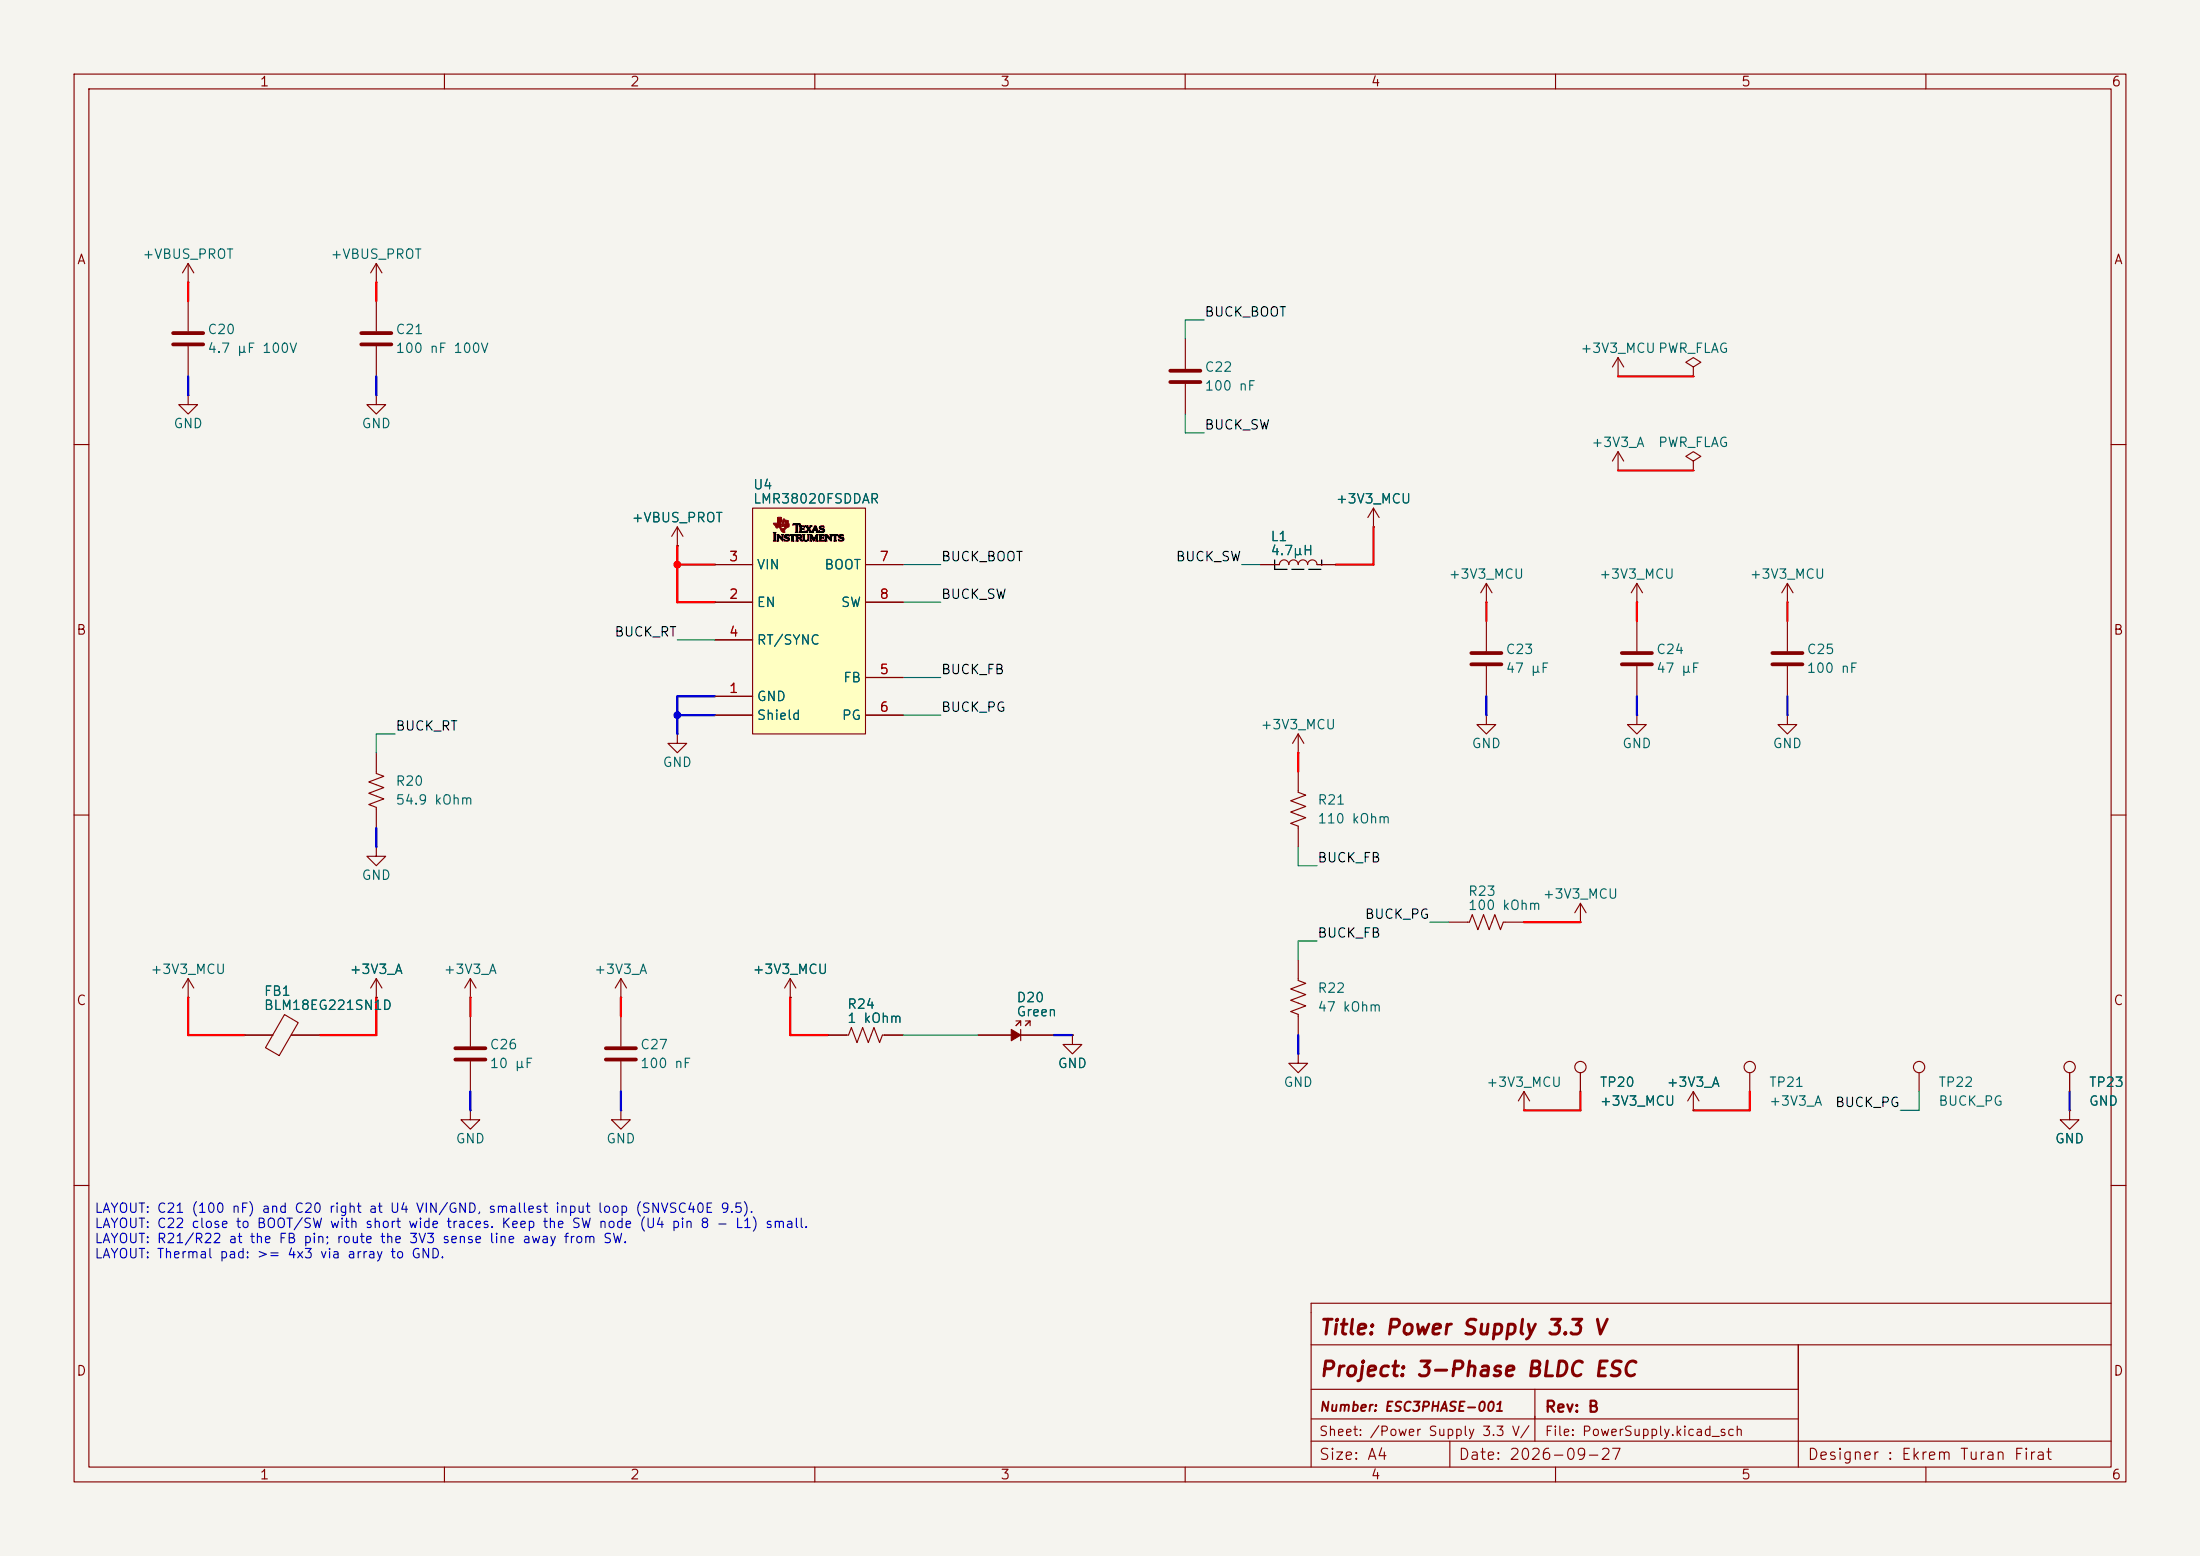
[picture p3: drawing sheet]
<svg xmlns="http://www.w3.org/2000/svg" width="297mm" height="210mm" viewBox="0 0 297 210" stroke-linecap="round" stroke-linejoin="round" font-family="sans-serif">
<path d="M0 0h297v210h-297z" fill="#f5f4ef" stroke="#f5f4ef" stroke-width=".14"/>
<g fill="none" stroke="#840000" stroke-width=".15">
<path d="M10 10h277v190h-277zM12 12h273v186h-273zM60 10v2M110 10v2M160 10v2M210 10v2M260 10v2M50.8 38.1h.1M50.8 35.6l-.8 1.2M50.8 35.6l.8 1.2M50.8 35.6v2.5M50.8 53.3v1.3h1.3l-1.3 1.3-1.3-1.3h1.3"/>
<path d="M50.8 53.3h.1M50.8 40.6v4.1M50.8 46.7v4.1M160 45.7v4.1M160 51.8v4.1M218.4 50.8h.1M218.4 48.3v2.5M218.4 48.3l-.7 1.2M218.4 48.3l.8 1.2M228.6 49.5l1-.6-1-.6-1 .6 1 .6v1.3M228.6 50.8h.1M10 60h2"/>
<path d="M91.4 73.7h.1M91.4 71.1l-.7 1.3M91.4 71.1l.8 1.3M91.4 71.1v2.6M170.2 76.2h2.5a.64 .64 0 0 1 .7-.6 .64 .64 0 0 1 .6 .6 .64 .64 0 0 1 .6-.6 .64 .64 0 0 1 .7 .6 .64 .64 0 0 1 .6-.6 .64 .64 0 0 1 .6 .6 .64 .64 0 0 1 .7-.6 .64 .64 0 0 1 .6 .6h2.5M185.4 71.1h.1M185.4 68.6l-.7 1.3M185.4 68.6l.8 1.3M185.4 68.6v2.5M200.7 78.7l-.8 1.3M200.7 78.7l.7 1.3M200.7 78.7v2.6"/>
<path d="M218.4 63.5h.1M218.4 61l-.7 1.2M218.4 61l.8 1.2M218.4 61v2.5M221 78.7l-.8 1.3M221 78.7l.7 1.3M221 78.7v2.6M228.6 62.2l1-.6-1-.6-1 .6 1 .6v1.3M228.6 63.5h.1M241.3 78.7v2.6M241.3 78.7l-.8 1.3M241.3 78.7l.8 1.3"/>
<path d="M285 60h2M91.4 99.1v1.2h1.3l-1.3 1.3-1.2-1.3h1.2M91.4 99.1h.1M175.3 99.1v2.5M175.3 99.1l-.8 1.2M175.3 99.1l.7 1.2M200.7 96.5v1.3h1.2l-1.2 1.3-1.3-1.3h1.3M200.7 96.5h.1M200.7 81.3h.1M200.7 83.8v4.1M200.7 89.9v4.1M221 81.3h.1"/>
<path d="M221 96.5v1.3h1.2l-1.2 1.3-1.3-1.3h1.3M221 96.5h.1M221 83.8v4.1M221 89.9v4.1M241.3 96.5v1.3h1.3l-1.3 1.3-1.3-1.3h1.3M241.3 96.5h.1M241.3 81.3h.1M241.3 83.8v4.1M241.3 89.9v4.1M10 110h2M50.8 101.6v2.8l1 .4-2 .7 2 .8-2 .8 2 .7-2 .8 1 .4v2.8M50.8 114.3v1.3h1.3l-1.3 1.2-1.3-1.2h1.3"/>
<path d="M50.8 114.3h.1M175.3 104.1v2.8l1 .4-2.1 .8 2.1 .7-2.1 .8 2.1 .8-2.1 .7 1.1 .4v2.8M175.3 101.6h.1M285 110h2M25.4 134.6h.1M25.4 132.1l-.8 1.3M25.4 132.1l.8 1.3M25.4 132.1v2.5M33 139.7h3.8M38.4 136.9l1.9 1.1-2.6 4.5-1.9-1.1zM39.3 139.7h3.9M50.8 134.6h.1"/>
<path d="M50.8 132.1v2.5M50.8 132.1l-.8 1.3M50.8 132.1l.8 1.3M63.5 134.6h.1M63.5 132.1v2.5M63.5 137.2v4M63.5 132.1l-.8 1.3M63.5 132.1l.8 1.3M83.8 134.6h.1M83.8 132.1v2.5M83.8 137.2v4M83.8 132.1l-.7 1.3"/>
<path d="M83.8 132.1l.8 1.3M106.7 134.6h.1M106.7 132.1l-.8 1.3M106.7 132.1l.7 1.3M106.7 132.1v2.5M111.8 139.7h2.8l.3-1 .8 2 .8-2 .7 2 .8-2 .7 2 .4-1h2.8M132.1 139.7h4.4M137.2 137.8h.6l-.6 .6 .6-.6v.6M137.8 139.7h4.4M137.8 138.9v1.6M138.4 137.8h.7l-.7 .6 .7-.6v.6M144.8 139.7v1.3h1.2l-1.2 1.2-1.3-1.2h1.3"/>
<path d="M144.8 139.7h.1M175.3 129.5v2.8l1 .4-2.1 .8 2.1 .7-2.1 .8 2.1 .8-2.1 .7 1.1 .4v2.8M195.6 124.5h2.8l.4-1.1 .7 2.1 .8-2.1 .7 2.1 .8-2.1 .8 2.1 .3-1h2.8M213.4 124.5h.1M213.4 121.9l-.8 1.3M213.4 121.9l.7 1.3M213.4 121.9v2.6M63.5 149.9v1.2h1.3l-1.3 1.3-1.3-1.3h1.3M63.5 149.9h.1M63.5 143.3v4M83.8 149.9v1.2h1.3l-1.3 1.3-1.3-1.3h1.3M83.8 149.9h.1"/>
<path d="M83.8 143.3v4M175.3 142.2v1.3h1.2l-1.2 1.3-1.3-1.3h1.3M175.3 142.2h.1M205.7 149.9h.1M205.7 147.3l-.7 1.3M205.7 147.3l.8 1.3M205.7 147.3v2.6M213.4 144.8v2.5M228.6 149.9h.1M228.6 147.3l-.8 1.3M228.6 147.3l.8 1.3M228.6 147.3v2.6"/>
<path d="M236.2 144.8v2.5M259.1 144.8v2.5M279.4 149.9v1.2h1.3l-1.3 1.3-1.3-1.3h1.3M279.4 149.9h.1M279.4 144.8v2.5M10 160h2M285 160h2M285 175.9h-108v22.1M60 198v2M110 198v2M160 198v2M177 194.5h108"/>
<path d="M177 191.5h65.8M177 187.5h65.8M177 181.5h108M195.7 194.5v3.5M207.2 187.5v7M210 198v2M242.8 181.5v16.5M260 198v2"/>
<circle cx="213.4" cy="144" r=".76"/>
<circle cx="236.2" cy="144" r=".76"/>
<circle cx="259.1" cy="144" r=".76"/>
<circle cx="279.4" cy="144" r=".76"/>
</g>
<g fill="none" stroke="#840000" stroke-width=".51">
<path d="M48.8 45h4M48.8 46.5h4M158 50h4.1M158 51.6h4.1M198.6 88.1h4.1M198.6 89.7h4.1M218.9 88.1h4.1M218.9 89.7h4.1M239.3 88.1h4M239.3 89.7h4M61.5 141.5h4M61.5 143h4"/>
<path d="M81.8 141.5h4.1M81.8 143h4.1"/>
</g>
<path d="M172.1 75.6v1.2" fill="none" stroke="#000" stroke-width=".15"/>
<path d="M172.1 76.8h6.3v-1.2" fill="none" stroke="#000" stroke-width=".15" stroke-dasharray="1.7 .6"/>
<path d="M136.5 138.9l1.3 .8-1.3 .8z" fill="#840000" stroke="#840000" stroke-width=".15"/>
<path d="M101.6 68.6h15.2v30.5h-15.2z" fill="#ffffc2"/>
<g fill="#000" stroke="#000" stroke-width=".14">
<path d="M104.4 71.9h.4l-.1 .4 .1 .7h-.4l.1-.4v-.7zM104.9 72.1h.2l.5 .5-.1-.5h.3l-.1 .2v.7l-.6-.6v.6h-.2l.1-.4zM105.9 72.2l.6-.1v.2h-.1a.17 .17 0 0 0-.2-.1 .17 .17 0 0 0-.1 .2l.1 .1a.32 .32 0 0 1 .4 .4 .32 .32 0 0 1-.5 .1h-.2l-.1-.2a.35 .35 0 0 0 .6 0l-.2-.1a.27 .27 0 0 1-.3-.2 .27 .27 0 0 1 0-.3zM106.6 72.1h.4a.23 .23 0 0 1 .3 0 .23 .23 0 0 1 .1 .2h-.1a.17 .17 0 0 0-.2 0 .17 .17 0 0 0 0 .3l.1 .4h-.4l.1-.7-.3 .1zM107.1 70.7h.9l.1 .2-.4-.1v1.1h-.3v-.1v-1l-.4 .1zM107.4 72.1l.6 .1a.22 .22 0 0 1 .3 .2 .22 .22 0 0 1-.3 .2l.4 .4h-.3l-.2-.3-.2-.1 .1 .4h-.4l.1-.6 .4 .1a.15 .15 0 0 0 .1-.1 .15 .15 0 0 0-.2-.2 .15 .15 0 0 0-.1 .2h-.2zM107.9 71h.7v.2l-.4-.1v.2h.4v.2h-.4v.2h.5a.18 .18 0 0 1-.1 .2 .18 .18 0 0 1-.2 0h-.5l.1-.1v-.7zM108.3 72.1h.4l-.1 .4a.28 .28 0 0 0 .2 .4 .28 .28 0 0 0 .3-.4l-.1-.4h.3l-.2 .8-.2 .1h-.3l-.2-.2zM109.3 72.1h.3l.3 .6 .3-.6h.3l-.1 .4 .1 .5h-.4l.1-.5-.4 .6-.3-.6v.4l.1 .1h-.3l.1-.1zM108.7 71h.4v.1l.1 .2 .2-.2-.1-.1h.4l-.4 .4 .3 .4 .2-.3h.4l-.2-.4-.1 .4h-.1l.2-.5h.2l.4 .9h-.4v-.2a.28 .28 0 0 0-.4 0v.2h-.5v-.2a.14 .14 0 0 0-.2-.2 .13 .13 0 0 0-.1 .2v.2h-.3l.2-.2a.4 .4 0 0 0 .1-.4 .4 .4 0 0 0-.3-.3zM110.7 71.1l.5-.1v.2a.23 .23 0 0 0-.2-.2 .23 .23 0 0 0-.2 .2l.3 .1a.32 .32 0 0 1 .1 .5 .32 .32 0 0 1-.4 0l-.1 .1-.1-.3 .1 .1a.21 .21 0 0 0 .3 .1 .21 .21 0 0 0 .1-.2l-.2-.1a.28 .28 0 0 1-.2-.4zM110.6 72.1h.7v.2h-.4l-.1 .2 .4-.1v.3l-.4-.1v.3h.4l.1-.1v.2h-.7v-.5z"/>
<path d="M111.4 72.1h.3l.4 .5-.1-.5h.3l-.1 .9-.6-.6 .1 .6h-.3l.1-.3zM112.4 72.1h.7l.1 .3-.4-.1v.6l.1 .1h-.3v-.7l-.3 .1zM113.3 72.2l.5-.1v.2a.22 .22 0 0 0-.2-.1 .22 .22 0 0 0-.2 .2l.2 .1a.31 .31 0 0 1 .3 .3 .31 .31 0 0 1-.4 .2h-.2l-.1-.2a.31 .31 0 0 0 .5 0l-.2-.1a.28 .28 0 0 1-.2-.2 .28 .28 0 0 1 0-.3z"/>
</g>
<g fill="#840000" stroke="#840000" stroke-width=".14">
<path d="M105.7 70.3h.2l-.2 .8h-.2z"/>
<path d="M105 69.8h.5v.4h.1v.3h-.2l-.1 .2h.2l-.1 .3a.27 .27 0 0 0 .3 .3 .27 .27 0 0 0 .3-.2h-.2l.1-.4h.2v-.2l-.1-.1a.27 .27 0 0 1 .4-.1l.1 .8a.68 .68 0 0 0-.6 .8l-.3-.1-.4-.6h-.2a.19 .19 0 0 1-.2 .1 .19 .19 0 0 1-.1-.3l-.3-.4h.6z"/>
<circle cx="105.8" cy="70.1" r=".11"/>
</g>
<g fill="none" stroke="#840000" stroke-width=".15">
<path d="M25.4 38.1h.1M25.4 35.6l-.8 1.2M25.4 35.6l.8 1.2M25.4 35.6v2.5M25.4 53.3v1.3h1.3l-1.3 1.3-1.3-1.3h1.3M25.4 53.3h.1M25.4 40.6v4.1M25.4 46.7v4.1M91.4 73.7h.1M96.5 76.2h5.1M101.6 68.6h15.2v30.5h-15.2zM116.8 76.2h5.1"/>
<path d="M170.2 76.2h2.5M177.8 76.2h2.5M185.4 71.1h.1M96.5 94h5.1M96.5 81.3h5.1M96.5 86.4h5.1M96.5 96.5h5.1M116.8 81.3h5.1M116.8 91.4h5.1M116.8 96.5h5.1M33 139.7h3.8M39.4 139.7h3.8"/>
<path d="M50.8 134.6h.1M106.7 134.6h.1M111.8 139.7h2.5M119.4 139.7h2.5M132.1 139.7h4.4M137.8 139.7h4.4M144.8 139.7h.1M213.4 144.8v2.5M228.6 149.9h.1M279.4 149.9h.1M279.4 144.8v2.5"/>
</g>
<path d="M23.4 45h4M23.4 46.5h4" fill="none" stroke="#840000" stroke-width=".51"/>
<g fill="none" stroke="#f00" stroke-width=".3">
<path d="M25.4 38.1v2.5M50.8 38.1v2.5M218.4 50.8h10.2M91.4 73.7v7.6h5.1M91.4 76.2h5.1M185.4 71.1v5.1h-5.1M218.4 63.5h10.2M200.7 81.3v2.5M221 81.3v2.5M241.3 81.3v2.5M175.3 101.6v2.5M25.4 134.6v5.1h7.6"/>
<path d="M50.8 134.6v5.1h-7.6M63.5 134.6v2.6M83.8 134.6v2.6M106.7 134.6v5.1h5.1M205.7 124.5h7.7M213.4 147.3v2.6h-7.7M236.2 147.3v2.6h-7.6"/>
</g>
<g fill="none" stroke="#009600" stroke-width=".15">
<path d="M160 55.9v2.5h2.6M162.6 43.2h-2.6v2.5M121.9 76.2h5.1M167.6 76.2h2.6M53.3 99.1h-2.5v2.5M91.4 86.4h5.1M121.9 81.3h5.1M121.9 96.5h5.1M121.9 91.4h5.1M175.3 114.3v2.5h2.5M121.9 139.7h10.2M177.8 127h-2.5v2.5"/>
<path d="M193 124.5h2.6M259.1 147.3v2.6h-2.6"/>
</g>
<g fill="none" stroke="#00f" stroke-width=".3">
<path d="M25.4 50.8v2.5M50.8 50.8v2.5M91.4 96.5h5.1M96.5 94h-5.1v5.1M200.7 94v2.5M221 94v2.5M241.3 94v2.5M50.8 111.8v2.5M142.2 139.7h2.6M175.3 139.7v2.5M63.5 147.3v2.6M83.8 147.3v2.6"/>
<path d="M279.4 147.3v2.6"/>
</g>
<circle cx="91.4" cy="76.2" r=".46" fill="#f00" stroke="#f00" stroke-width=".14"/>
<circle cx="91.4" cy="96.5" r=".46" fill="#00f" stroke="#00f" stroke-width=".14"/>
<g font-size="2" fill="#840000">
<text x="178" y="180.7">Title: Power Supply 3.3 V</text>
<text x="178" y="186.3">Project: 3-Phase BLDC ESC</text>
</g>
<g font-size="1.5" fill="#840000">
<text x="208.4" y="191">Rev: B</text>
<text x="178" y="197.4">Size: A4</text>
<text x="196.8" y="197.4">Date: 2026-09-27</text>
<text x="243.9" y="197.4">Designer : Ekrem Turan Firat</text>
</g>
<g font-size="1.3" fill="#840000">
<text x="35" y="12">1</text>
<text x="85" y="12">2</text>
<text x="135" y="12">3</text>
<text x="185" y="12">4</text>
<text x="235" y="12">5</text>
<text x="285" y="12">6</text>
<text x="10.3" y="36">A</text>
<text x="285.3" y="36">A</text>
<text x="10.2" y="86">B</text>
<text x="285.2" y="86">B</text>
<text x="10.2" y="136">C</text>
<text x="285.2" y="136">C</text>
<text x="10.2" y="186">D</text>
<text x="285.2" y="186">D</text>
<text x="178" y="190.8">Number: ESC3PHASE-001</text>
<text x="178" y="194.1">Sheet: /Power Supply 3.3 V/</text>
<text x="208.5" y="194.1">File: PowerSupply.kicad_sch</text>
<text x="35" y="200">1</text>
<text x="85" y="200">2</text>
<text x="135" y="200">3</text>
<text x="185" y="200">4</text>
<text x="235" y="200">5</text>
<text x="285" y="200">6</text>
</g>
<g font-size="1.3" fill="#006464">
<text x="19.1" y="35.3">+VBUS_PROT</text>
<text x="44.5" y="35.3">+VBUS_PROT</text>
<text x="27.9" y="45.4">C20</text>
<text x="27.9" y="48">4.7 µF 100V</text>
<text x="53.3" y="45.4">C21</text>
<text x="53.3" y="48">100 nF 100V</text>
<text x="213.3" y="48">+3V3_MCUPWR_FLAG</text>
<text x="162.5" y="50.5">C22</text>
<text x="162.5" y="53">100 nF</text>
<text x="23.3" y="58.1">GND</text>
<text x="48.7" y="58.1">GND</text>
<text x="214.7" y="60.7">+3V3_A</text>
<text x="223.8" y="60.7">PWR_FLAG</text>
<text x="85.2" y="70.8">+VBUS_PROT</text>
<text x="101.6" y="66.4">U4</text>
<text x="101.6" y="68.3">LMR38020FSDDAR</text>
<text x="180.2" y="68.3">+3V3_MCU</text>
<text x="102.1" y="77.2">VIN</text>
<text x="111.2" y="77.2">BOOT</text>
<text x="171.4" y="73.4">L1</text>
<text x="171.4" y="75.3">4.7µH</text>
<text x="102.1" y="82.2">EN</text>
<text x="113.4" y="82.2">SW</text>
<text x="195.5" y="78.4">+3V3_MCU</text>
<text x="215.8" y="78.4">+3V3_MCU</text>
<text x="236.1" y="78.4">+3V3_MCU</text>
<text x="102.1" y="87.3">RT/SYNC</text>
<text x="203.2" y="88.6">C23</text>
<text x="223.5" y="88.6">C24</text>
<text x="243.8" y="88.6">C25</text>
<text x="102.1" y="94.9">GND</text>
<text x="113.7" y="92.4">FB</text>
<text x="203.2" y="91.1">47 µF</text>
<text x="223.5" y="91.1">47 µF</text>
<text x="243.8" y="91.1">100 nF</text>
<text x="102.1" y="97.5">Shield</text>
<text x="113.6" y="97.5">PG</text>
<text x="170.1" y="98.8">+3V3_MCU</text>
<text x="198.6" y="101.3">GND</text>
<text x="218.9" y="101.3">GND</text>
<text x="239.2" y="101.3">GND</text>
<text x="53.3" y="106.4">R20</text>
<text x="89.4" y="103.8">GND</text>
<text x="53.3" y="108.9">54.9 kOhm</text>
<text x="177.8" y="108.9">R21</text>
<text x="177.8" y="111.5">110 kOhm</text>
<text x="48.7" y="119.1">GND</text>
<text x="198.1" y="121.2">R23</text>
<text x="198.1" y="123.1">100 kOhm</text>
<text x="208.2" y="121.6">+3V3_MCU</text>
<text x="20.2" y="131.8">+3V3_MCU</text>
<text x="47.1" y="131.8">+3V3_A</text>
<text x="59.8" y="131.8">+3V3_A</text>
<text x="80.1" y="131.8">+3V3_A</text>
<text x="101.5" y="131.8">+3V3_MCU</text>
<text x="35.5" y="134.7">FB1</text>
<text x="35.5" y="136.6">BLM18EG221SN1D</text>
<text x="114.3" y="136.5">R24</text>
<text x="137.1" y="135.6">D20</text>
<text x="137.1" y="137.5">Green</text>
<text x="177.8" y="134.3">R22</text>
<text x="177.8" y="136.9">47 kOhm</text>
<text x="66" y="141.9">C26</text>
<text x="86.3" y="141.9">C27</text>
<text x="114.3" y="138.4">1 kOhm</text>
<text x="66" y="144.5">10 µF</text>
<text x="86.3" y="144.5">100 nF</text>
<text x="142.7" y="144.5">GND</text>
<text x="173.2" y="147">GND</text>
<text x="200.6" y="147">+3V3_MCU</text>
<text x="215.9" y="147">TP20</text>
<text x="215.9" y="149.6">+3V3_MCU</text>
<text x="224.9" y="147">+3V3_A</text>
<text x="238.7" y="147">TP21</text>
<text x="238.7" y="149.6">+3V3_A</text>
<text x="261.6" y="147">TP22</text>
<text x="261.6" y="149.6">BUCK_PG</text>
<text x="281.9" y="147">TP23</text>
<text x="281.9" y="149.6">GND</text>
<text x="61.4" y="154.6">GND</text>
<text x="81.8" y="154.6">GND</text>
<text x="277.3" y="154.6">GND</text>
</g>
<g font-size="1.3" fill="#0f0f0f">
<text x="162.5" y="43.1">BUCK_BOOT</text>
<text x="162.5" y="58.3">BUCK_SW</text>
<text x="127" y="76.1">BUCK_BOOT</text>
<text x="158.6" y="76.1">BUCK_SW</text>
<text x="127" y="81.2">BUCK_SW</text>
<text x="82.9" y="86.2">BUCK_RT</text>
<text x="127" y="91.3">BUCK_FB</text>
<text x="53.3" y="98.9">BUCK_RT</text>
<text x="127" y="96.4">BUCK_PG</text>
<text x="177.8" y="116.7">BUCK_FB</text>
<text x="184.2" y="124.3">BUCK_PG</text>
<text x="177.8" y="126.9">BUCK_FB</text>
<text x="247.7" y="149.7">BUCK_PG</text>
</g>
<g font-size="1.3" fill="#a90000">
<text x="98.3" y="76.1">3</text>
<text x="118.6" y="76.1">7</text>
<text x="98.3" y="81.1">2</text>
<text x="118.6" y="81.1">8</text>
<text x="98.3" y="86.2">4</text>
<text x="98.3" y="93.8">1</text>
<text x="118.6" y="91.3">5</text>
<text x="118.6" y="96.4">6</text>
</g>
<g font-size="1.3" fill="#0000c2">
<text x="12.7" y="164">LAYOUT: C21 (100 nF) and C20 right at U4 VIN/GND, smallest input loop (SNVSC40E 9.5).</text>
<text x="12.7" y="166.1">LAYOUT: C22 close to BOOT/SW with short wide traces. Keep the SW node (U4 pin 8 - L1) small.</text>
<text x="12.7" y="168.1">LAYOUT: R21/R22 at the FB pin; route the 3V3 sense line away from SW.</text>
<text x="12.7" y="170.2">LAYOUT: Thermal pad: &gt;= 4x3 via array to GND.</text>
</g>
</svg>
